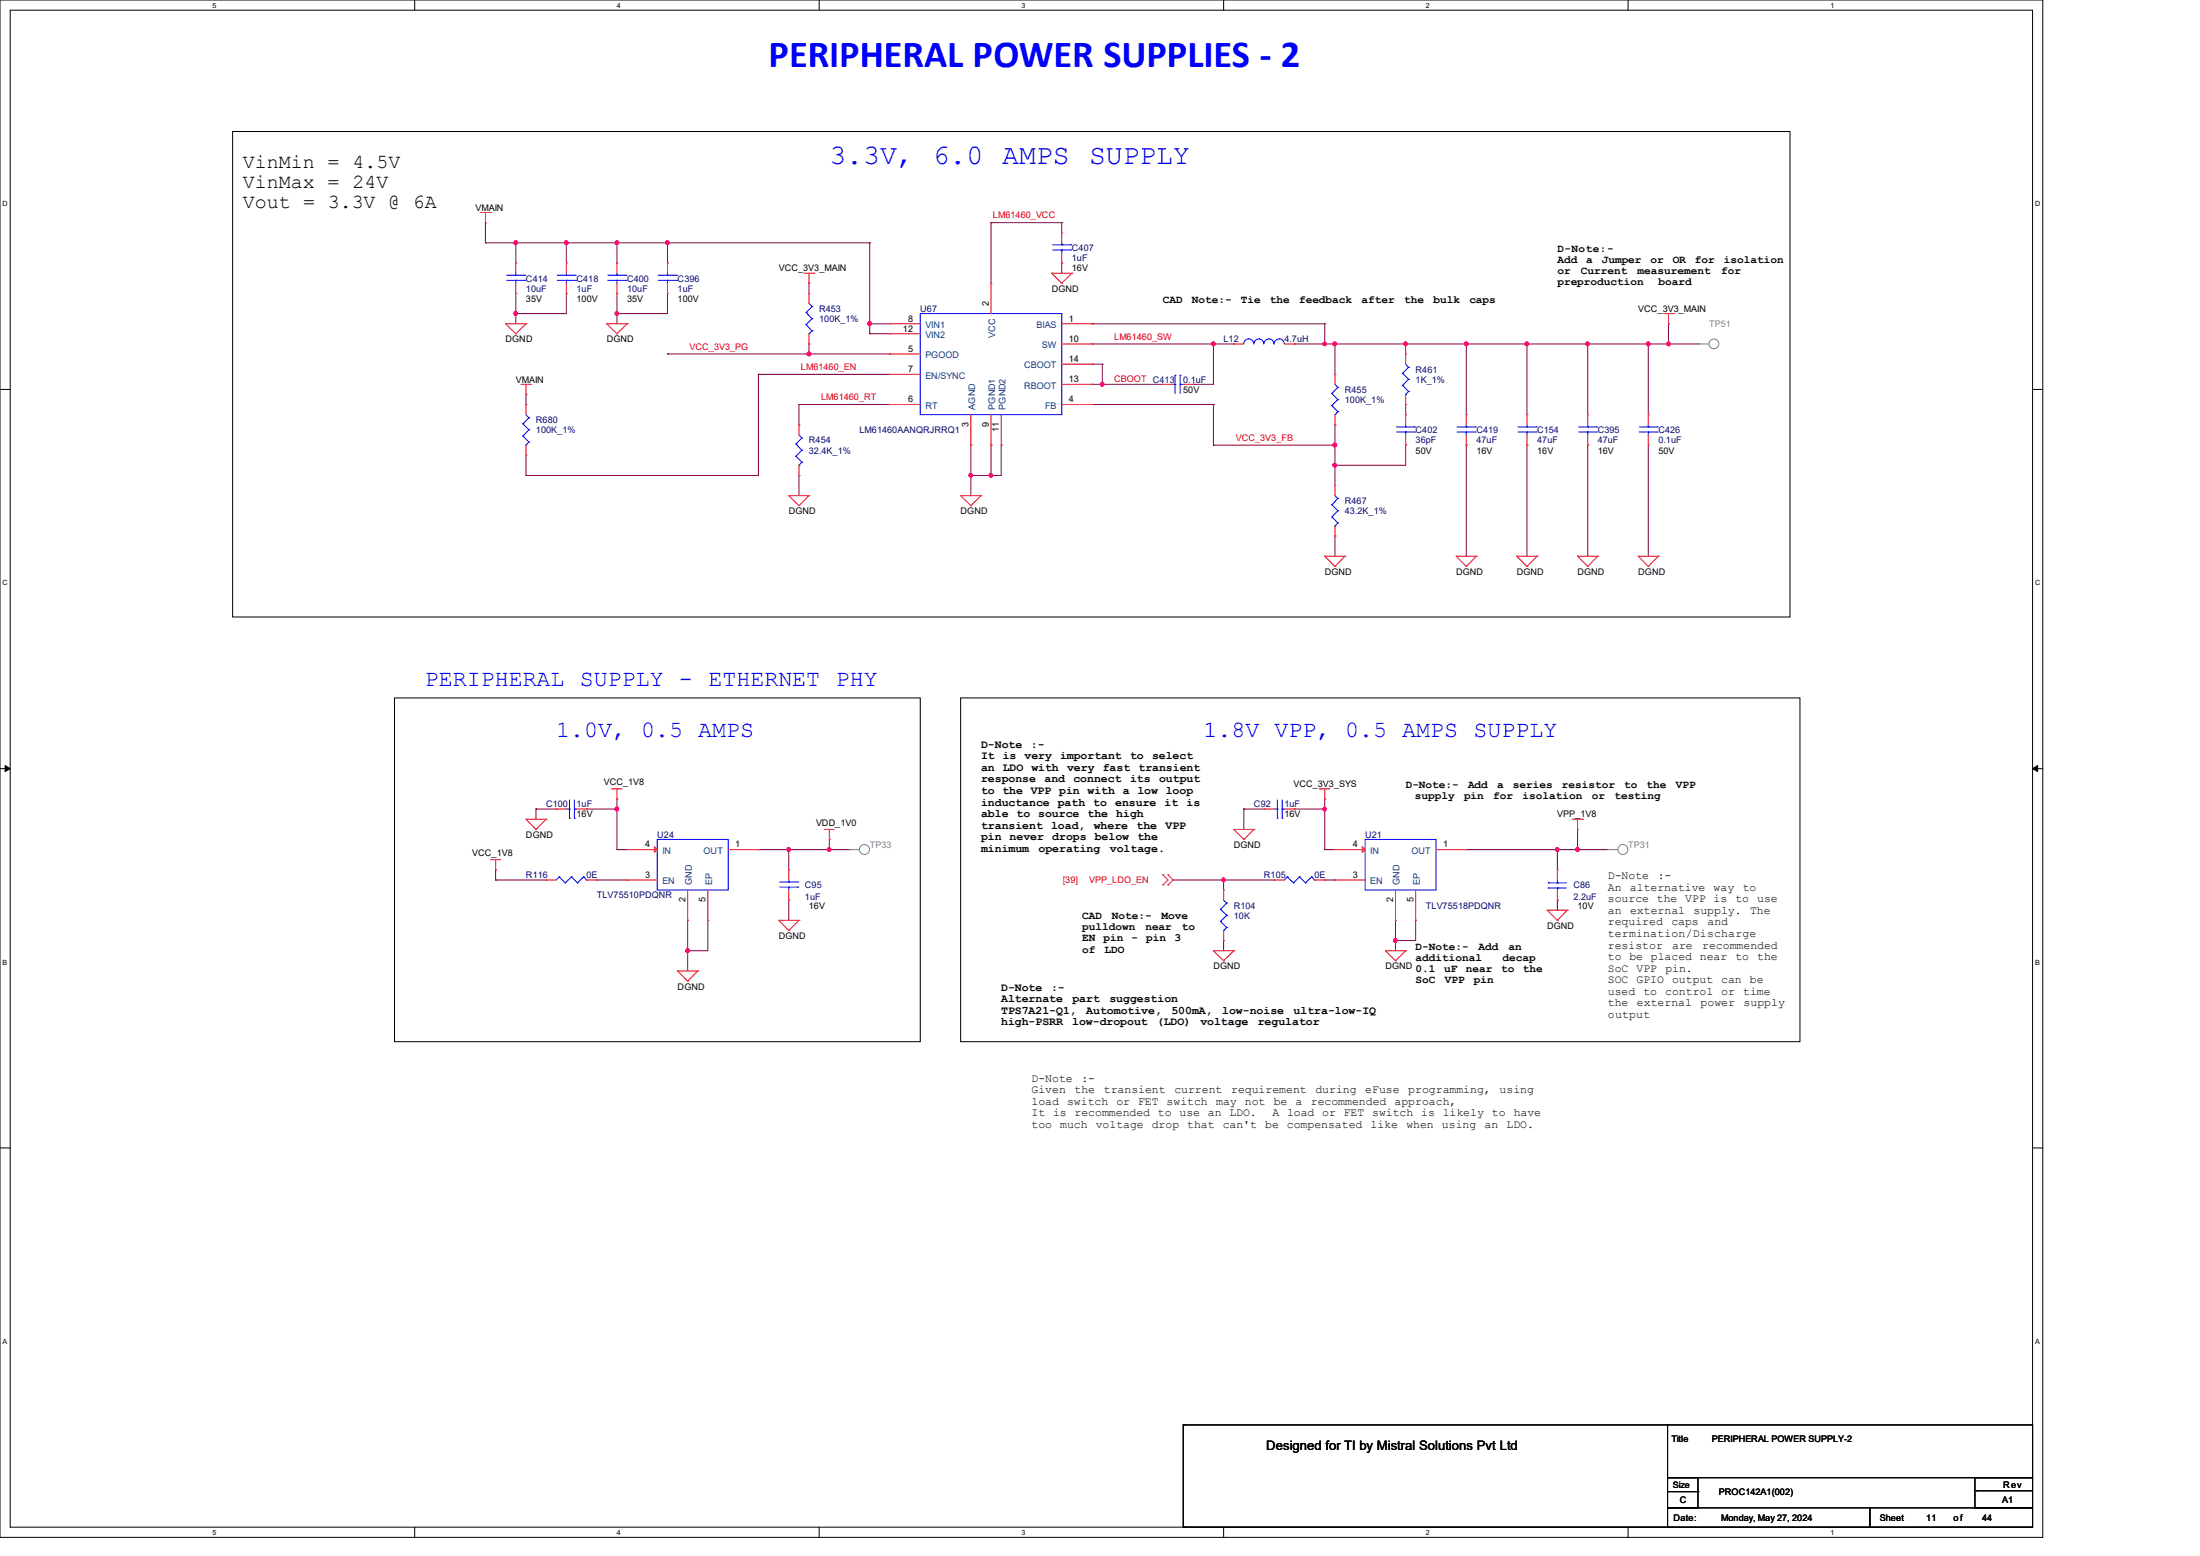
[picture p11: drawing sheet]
<svg xmlns="http://www.w3.org/2000/svg" width="420mm" height="297mm" viewBox="0 0 420 297" stroke-linecap="round" stroke-linejoin="round" font-family="sans-serif">
<path d="M0 0h390v293.5h-390zM1.9 1.9h386.1v289.6h-386.1z" fill="none" stroke="#000" stroke-width=".19"/>
<g fill="#fff">
<path d="M40.6 .2h.7v1.5h-.7z"/>
<path d="M40.6 291.7h.7v1.5h-.7z"/>
</g>
<path d="M79.2 0v1.9M79.2 291.5v2" fill="none" stroke="#000" stroke-width=".19"/>
<g fill="#fff">
<path d="M117.8 .2h.7v1.5h-.7z"/>
<path d="M117.8 291.7h.7v1.5h-.7z"/>
</g>
<path d="M156.4 0v1.9M156.4 291.5v2" fill="none" stroke="#000" stroke-width=".19"/>
<g fill="#fff">
<path d="M195 .2h.7v1.5h-.7z"/>
<path d="M195 291.7h.7v1.5h-.7z"/>
</g>
<path d="M233.6 0v1.9M233.6 291.5v2" fill="none" stroke="#000" stroke-width=".19"/>
<g fill="#fff">
<path d="M272.2 .2h.8v1.5h-.8z"/>
<path d="M272.2 291.7h.8v1.5h-.8z"/>
</g>
<path d="M310.8 0v1.9M310.8 291.5v2" fill="none" stroke="#000" stroke-width=".19"/>
<g fill="#fff">
<path d="M349.4 .2h.8v1.5h-.8z"/>
<path d="M349.4 291.7h.8v1.5h-.8z"/>
<path d="M.5 38.1h1v1.6h-1z"/>
<path d="M388.5 38.1h1v1.6h-1z"/>
<path d="M.5 110.5h1v1.6h-1z"/>
<path d="M388.5 110.5h1v1.6h-1z"/>
</g>
<path d="M0 74.3h1.9M388 74.3h2" fill="none" stroke="#000" stroke-width=".19"/>
<g fill="#fff">
<path d="M.5 182.9h.9v1.5h-.9z"/>
<path d="M388.5 182.9h.9v1.5h-.9z"/>
</g>
<path d="M0 146.7h1.9M388 146.7h2" fill="none" stroke="#000" stroke-width=".19"/>
<path d="M1 146.1l.9 .6-.9 .6zM388 146.7l1-.6v1.2z" fill="#000" stroke="#000" stroke-width=".19"/>
<g fill="#fff">
<path d="M.5 255.3h.9v1.5h-.9z"/>
<path d="M388.5 255.3h.9v1.5h-.9z"/>
</g>
<g fill="none" stroke="#000" stroke-width=".19">
<path d="M44.4 25.1h297.3v92.7h-297.3zM75.3 133.2h100.4v65.6h-100.4zM183.4 133.2h160.2v65.6h-160.2zM0 219.1h1.9M388 219.1h2M225.9 272h.1M225.9 272h92.6M225.9 272v19.5M318.3 272h69.7v10.1h-69.7zM225.9 291.5h.1M226.1 291.5h.1M226.1 291.5h92.6"/>
<path d="M318.3 282.1h5.8v5.7h-5.8zM318.3 287.8h38.7v3.7h-38.7zM318.3 284.7h5.8M324.1 284.7h.1M357 287.8h31v3.7h-31zM377 282.1h11v5.7h-11zM377.2 284.6h.1M377.2 284.6h10.8"/>
</g>
<g fill="none" stroke="#800040" stroke-width=".19">
<path d="M92.7 42.5h.1M92.7 46.4h.1M92.7 46.4h73.3M92.7 42.5v3.9M98.5 46.4h.1M98.5 56h.1M98.5 59.9h.1M98.5 46.4v3.8M98.5 56v5.8M108.1 46.4h.1M108.1 56h.1M108.1 46.4v3.8"/>
<path d="M108.1 56v3.9h-9.6M117.8 46.4h.1M117.8 56h.1M117.8 59.9h.1M117.8 46.4v3.8M117.8 56v5.8M127.4 46.4h.1M127.4 56h.1M127.4 46.4v3.8M127.4 56v3.9h-9.6M154.4 54.1h.1M154.4 54.1v1.9"/>
<path d="M166 46.4h.1M166 46.4v17.3M189.2 42.5h.1M189.2 42.5v11.6M189.2 42.5h13.5M202.7 42.5h.1M202.7 50.2h.1M202.7 42.5v1.9M202.7 50.2v2M100.4 75.3h.1M100.4 75.3v1.9M127.4 67.6h.1"/>
<path d="M127.4 67.6h42.5M144.8 71.5h.1M144.8 71.5v19.3h-44.4M144.8 71.5h25.1M152.5 77.2h.1M152.5 77.2v3.9M152.5 77.2h17.4M154.4 65.7h.1M154.4 67.6h.1M154.4 65.7v1.9M166 63.7h.1M166 61.8h.1"/>
<path d="M166 63.7h3.9M166 61.8h3.9M208.5 65.7h.1M208.5 61.8h.1M208.5 69.5h.1M208.5 73.4h.1M208.5 77.2h.1M208.5 65.7h27M208.5 61.8h44.4M208.5 77.2h23.1M208.5 69.5h1.9M208.5 73.4h13.5"/>
<path d="M210.4 69.5h.1M210.4 73.4h.1M210.4 69.5v3.9M227.8 73.4h.1M231.6 65.7h.1M231.6 77.2h.1M231.6 65.7v7.7h-3.8M231.6 77.2v7.8M247.1 65.7h.1M247.1 65.7h77.2M252.9 61.8h.1M252.9 65.7h.1"/>
<path d="M252.9 61.8v3.9M254.8 65.7h.1M254.8 65.7v5.8M268.4 65.7h.1M268.4 77.2h.1M268.4 65.7v1.9M268.4 77.2v2M279.9 65.7h.1M279.9 65.7v13.5M291.5 65.7h.1M291.5 65.7v13.5M303.1 65.7h.1"/>
<path d="M303.1 65.7v13.5M314.7 65.7h.1M314.7 65.7v13.5M318.5 65.7h.1M318.5 61.8h.1M318.5 61.8v3.9M100.4 90.8h.1M100.4 86.9v3.9M152.5 90.8h.1M152.5 90.8v3.8M185.3 85h.1M185.3 90.8h.1"/>
<path d="M185.3 85v9.6M189.2 85h.1M189.2 90.8h.1M189.2 85v5.8M191.1 85h.1M191.1 85v5.8h-5.8M231.6 85h.1M231.6 85h23.2M254.8 81.1h.1M254.8 88.8h.1M254.8 85h.1M254.8 81.1v11.6"/>
<path d="M268.4 85h.1M268.4 85v3.8h-13.6M279.9 85h.1M279.9 85v21.2M291.5 85h.1M291.5 85v21.2M303.1 85h.1M303.1 85v21.2M314.7 85h.1M314.7 85v21.2M254.8 102.3h.1M254.8 102.3v3.9"/>
<path d="M102.3 154.4h.1M102.3 154.4h3.9M102.3 154.4v2M112 154.4h.1M112 154.4h5.8M117.8 152.5h.1M117.8 154.4h.1M117.8 152.5v9.7M237.4 154.4h.1M237.4 154.4v3.9M237.4 154.4h3.9M247.1 154.4h.1"/>
<path d="M247.1 154.4h5.8M252.9 152.5h.1M252.9 154.4h.1M252.9 152.5v9.7M301.2 158.3h.1M301.2 158.3v3.9M94.6 166h.1M94.6 168h.1M94.6 168h9.7M94.6 166v2M113.9 168h.1M113.9 168h5.8"/>
<path d="M117.8 162.2h.1M117.8 162.2h1.9M131.3 175.7h.1M131.3 175.7v9.6M135.1 175.7h.1M135.1 175.7v5.8h-3.8M144.8 162.2h.1M144.8 162.2h17.4M150.6 162.2h.1M150.6 171.8h.1M150.6 162.2v3.8M150.6 171.8v3.9"/>
<path d="M158.3 160.2h.1M158.3 162.2h.1M158.3 160.2v2M223.9 168h.1M223.9 168h19.3M233.6 168h.1M233.6 179.5h.1M233.6 168v1.9M233.6 179.5v2M252.9 168h.1M252.9 162.2h.1M252.9 162.2h1.9"/>
<path d="M252.9 168h1.9M266.4 179.5h.1M266.4 175.7h.1M266.4 175.7v5.8M270.3 175.7h.1M270.3 175.7v3.8h-3.9M279.9 162.2h.1M279.9 162.2h27.1M297.3 171.8h.1M297.3 162.2h.1M297.3 162.2v3.8M297.3 171.8v1.9"/>
<path d="M301.2 162.2h.1M131.3 181.5h.1"/>
</g>
<g fill="#f0f" stroke="#f0f" stroke-width=".19">
<circle cx="189.2" cy="90.7" r=".37"/>
<circle cx="266.4" cy="179.5" r=".37"/>
<circle cx="297.3" cy="162.2" r=".37"/>
<circle cx="301.1" cy="162.2" r=".37"/>
<circle cx="233.6" cy="167.9" r=".37"/>
<circle cx="252.9" cy="154.4" r=".37"/>
<circle cx="154.4" cy="67.6" r=".38"/>
<circle cx="318.5" cy="65.6" r=".38"/>
<circle cx="108.1" cy="46.3" r=".37"/>
<circle cx="98.4" cy="46.3" r=".37"/>
<circle cx="185.3" cy="90.7" r=".37"/>
<circle cx="117.7" cy="46.3" r=".37"/>
<circle cx="127.4" cy="46.3" r=".37"/>
<circle cx="98.4" cy="59.8" r=".37"/>
<circle cx="117.7" cy="59.8" r=".37"/>
<circle cx="166" cy="61.8" r=".37"/>
<circle cx="231.6" cy="65.6" r=".38"/>
<circle cx="210.4" cy="73.3" r=".37"/>
<circle cx="254.8" cy="65.6" r=".38"/>
<circle cx="252.9" cy="65.6" r=".37"/>
<circle cx="268.3" cy="65.6" r=".37"/>
<circle cx="254.8" cy="88.8" r=".38"/>
<circle cx="254.8" cy="84.9" r=".38"/>
<circle cx="279.9" cy="65.6" r=".38"/>
<circle cx="291.5" cy="65.6" r=".37"/>
<circle cx="303.1" cy="65.6" r=".38"/>
<circle cx="314.6" cy="65.6" r=".37"/>
<circle cx="131.2" cy="181.5" r=".37"/>
<circle cx="117.7" cy="154.4" r=".37"/>
<circle cx="150.5" cy="162.2" r=".37"/>
<circle cx="158.3" cy="162.2" r=".38"/>
</g>
<g fill="none" stroke="#f00" stroke-width=".19">
<path d="M91.7 40.6h1.9M92.7 42.5h.1M92.7 40.6v1.9M93.6 40.6h.1M98.5 50.2h.1M98.5 56h.1M98.5 50.2v2M98.5 54.1v1.9M108.1 50.2h.1M108.1 56h.1M108.1 50.2v2M108.1 54.1v1.9"/>
<path d="M117.8 50.2h.1M117.8 56h.1M117.8 50.2v2M117.8 54.1v1.9M127.4 50.2h.1M127.4 56h.1M127.4 50.2v2M127.4 54.1v1.9M153.5 52.2h1.9M154.4 54.1h.1M154.4 56h.1M154.4 52.2v1.9"/>
<path d="M154.4 56v1.9M155.4 52.2h.1M189.2 54.1h.1M189.2 54.1v5.8M200.8 52.2h.1M200.8 52.2h3.8M200.8 52.2l1.9 1.9M202.7 54.1h.1M202.7 44.4h.1M202.7 50.2h.1M202.7 44.4v2M202.7 48.3v1.9"/>
<path d="M204.6 52.2h.1M204.6 52.2l-1.9 1.9M317.6 59.9h1.9M318.5 59.9v1.9M319.5 59.9h.1M96.5 61.8h.1M96.5 61.8h3.9M96.5 61.8l2 1.9M98.5 63.7h.1M99.4 73.4h1.9M100.4 75.3h.1M100.4 61.8h.1"/>
<path d="M100.4 77.2h.1M100.4 73.4v1.9M100.4 77.2v2M100.4 61.8l-1.9 1.9M101.3 73.4h.1M115.8 61.8h.1M115.8 61.8h3.9M115.8 61.8l2 1.9M117.8 63.7h.1M119.7 61.8h.1M119.7 61.8l-1.9 1.9M154.4 65.7h.1"/>
<path d="M154.4 63.7v2M169.9 67.6h.1M169.9 77.2h.1M169.9 71.5h.1M169.9 61.8h.1M169.9 63.7h.1M169.9 61.8h5.8M169.9 77.2h5.8M169.9 67.6h5.8M169.9 71.5h5.8M169.9 63.7h5.8M185.3 79.2v5.8"/>
<path d="M189.2 79.2v5.8M191.1 79.2v5.8M202.7 73.4h5.8M202.7 61.8h5.8M202.7 65.7h5.8M202.7 77.2h5.8M202.7 69.5h5.8M208.5 61.8h.1M208.5 77.2h.1M208.5 65.7h.1M208.5 73.4h.1M208.5 69.5h.1"/>
<path d="M222 73.4h.1M222 73.4h1.9M225.9 73.4h1.9M227.8 73.4h.1M235.5 65.7h.1M235.5 65.7h1.9M245.2 65.7h1.9M247.1 65.7h.1M254.8 71.5h.1M254.8 71.5v1.9M254.8 79.2v1.9M268.4 79.2h.1"/>
<path d="M268.4 67.6h.1M268.4 77.2h.1M268.4 67.6v1.9M268.4 75.3v1.9M268.4 79.2v1.9M279.9 79.2h.1M279.9 79.2v1.9M291.5 79.2h.1M291.5 79.2v1.9M303.1 79.2h.1M303.1 79.2v1.9M314.7 79.2h.1"/>
<path d="M314.7 79.2v1.9M318.5 61.8h.1M100.4 86.9h.1M100.4 85v1.9M150.6 94.6h.1M150.6 94.6h3.8M150.6 94.6l1.9 1.9M152.5 96.5h.1M152.5 81.1h.1M152.5 90.8h.1M152.5 81.1v1.9M152.5 88.8v2"/>
<path d="M154.4 94.6h.1M154.4 94.6l-1.9 1.9M183.4 94.6h.1M183.4 94.6h3.9M183.4 94.6l1.9 1.9M185.3 96.5h.1M185.3 85h.1M187.3 94.6h.1M187.3 94.6l-2 1.9M189.2 85h.1M191.1 85h.1M254.8 92.7h.1"/>
<path d="M254.8 81.1h.1M254.8 92.7v1.9M268.4 85h.1M268.4 83v2M279.9 85h.1M279.9 83v2M291.5 85h.1M291.5 83v2M303.1 85h.1M303.1 83v2M314.7 85h.1M314.7 83v2"/>
<path d="M252.9 106.2h.1M252.9 106.2h3.9M252.9 106.2l1.9 1.9M254.8 108.1h.1M254.8 102.3h.1M254.8 100.4v1.9M256.8 106.2h.1M256.8 106.2l-2 1.9M278 106.2h.1M278 106.2h3.9M278 106.2l1.9 1.9M279.9 108.1h.1"/>
<path d="M281.9 106.2h.1M281.9 106.2l-2 1.9M289.6 106.2h.1M289.6 106.2h3.9M289.6 106.2l1.9 1.9M291.5 108.1h.1M293.5 106.2h.1M293.5 106.2l-2 1.9M301.2 106.2h.1M301.2 106.2h3.8M301.2 106.2l1.9 1.9M303.1 108.1h.1"/>
<path d="M305 106.2h.1M305 106.2l-1.9 1.9M312.8 106.2h.1M312.8 106.2h3.8M312.8 106.2l1.9 1.9M314.7 108.1h.1M316.6 106.2h.1M316.6 106.2l-1.9 1.9M100.4 156.4h.1M100.4 156.4h3.9M100.4 156.4l1.9 1.9M102.3 158.3h.1"/>
<path d="M104.3 156.4h.1M104.3 156.4l-2 1.9M106.2 154.4h.1M106.2 154.4h1.9M110.1 154.4h1.9M112 154.4h.1M116.8 150.6h.1M116.8 150.6h1.9M117.8 152.5h.1M117.8 150.6v1.9M157.4 158.3h.1M157.4 158.3h1.9"/>
<path d="M158.3 158.3v1.9M235.5 158.3h.1M235.5 158.3h3.9M235.5 158.3l1.9 1.9M239.4 158.3h.1M239.4 158.3l-2 1.9M241.3 154.4h.1M241.3 154.4h1.9M245.2 154.4h1.9M247.1 154.4h.1M251.9 150.6h.1M251.9 150.6h2"/>
<path d="M252.9 152.5h.1M252.9 150.6v1.9M300.2 156.4h1.9M301.2 158.3h.1M301.2 156.4v1.9M302.1 156.4h.1M93.6 164.1h.1M93.6 164.1h2M94.6 166h.1M94.6 164.1v1.9M104.3 168h.1M104.3 168h1.9"/>
<path d="M112 168h1.9M113.9 168h.1M119.7 168h.1M119.7 162.2h.1M119.7 162.2h5.8M119.7 168h5.8M131.3 175.7h.1M131.3 169.9v5.8M135.1 175.7h.1M135.1 169.9v5.8M139 162.2h5.8M144.8 162.2h.1"/>
<path d="M148.7 175.7h.1M148.7 175.7h3.8M148.7 175.7l1.9 1.9M150.6 177.6h.1M150.6 166h.1M150.6 171.8h.1M150.6 166v2M150.6 169.9v1.9M152.5 175.7h.1M152.5 175.7l-1.9 1.9M158.3 160.2h.1M222 168.9h.1"/>
<path d="M222 167h.1M222 167l1 1-1 .9M223 167h.1M223 168.9h.1M223 167l.9 1-.9 .9M233.6 169.9h.1M233.6 179.5h.1M233.6 169.9v1.9M233.6 177.6v1.9M237.4 160.2h.1M243.2 168h.1M243.2 168h2"/>
<path d="M251 168h1.9M252.9 168h.1M254.8 168h.1M254.8 162.2h.1M254.8 162.2h5.8M254.8 168h5.8M266.4 175.7h.1M266.4 169.9v5.8M270.3 175.7h.1M270.3 169.9v5.8M274.2 162.2h5.7M279.9 162.2h.1"/>
<path d="M295.4 173.7h.1M295.4 173.7h3.8M295.4 173.7l1.9 2M297.3 175.7h.1M297.3 171.8h.1M297.3 166h.1M297.3 166v2M297.3 169.9v1.9M299.2 173.7h.1M299.2 173.7l-1.9 2M129.4 185.3h.1M129.4 185.3h3.8"/>
<path d="M129.4 185.3l1.9 2M131.3 187.3h.1M133.2 185.3h.1M133.2 185.3l-1.9 2M231.6 181.5h.1M231.6 181.5h3.9M231.6 181.5l2 1.9M233.6 183.4h.1M235.5 181.5h.1M235.5 181.5l-1.9 1.9M264.5 181.5h.1M264.5 181.5h3.9"/>
<path d="M264.5 181.5l1.9 1.9M266.4 183.4h.1M268.4 181.5h.1M268.4 181.5l-2 1.9"/>
</g>
<g fill="none" stroke="#00f" stroke-width=".19">
<path d="M96.7 53.5h3.5M96.7 52.5h3.5M98.5 52.5h.1M98.5 53.5h.1M98.5 52.2v.3M98.5 53.5v.6M100.2 53.5h.1M100.2 52.5h.1M106.4 53.5h3.5M106.4 52.5h3.5M108.1 52.5h.1M108.1 53.5h.1"/>
<path d="M108.1 52.2v.3M108.1 53.5v.6M109.9 53.5h.1M109.9 52.5h.1M116 53.5h3.5M116 52.5h3.5M117.8 52.5h.1M117.8 53.5h.1M117.8 52.2v.3M117.8 53.5v.6M119.5 53.5h.1M119.5 52.5h.1"/>
<path d="M125.7 53.5h3.5M125.7 52.5h3.5M127.4 52.5h.1M127.4 53.5h.1M127.4 52.2v.3M127.4 53.5v.6M129.2 53.5h.1M129.2 52.5h.1M153.9 59.6h.1M153.9 59.6l1.1 1.2M154.4 57.9l.6 .6M155 58.5h.1"/>
<path d="M155 58.5l-1.1 1.1M175.7 59.9h27v19.3h-27zM201 47.7h3.4M201 46.7h3.4M202.7 46.7h.1M202.7 47.7h.1M202.7 46.4v.3M202.7 47.7v.6M204.4 47.7h.1M204.4 46.7h.1M100.4 79.2l.6 .6M101 79.8h.1"/>
<path d="M101 79.8l-1.2 1.1M153.9 62h.1M153.9 62l1.1 1.2M154.4 63.7h.1M155 60.8h.1M155 63.2h.1M155 60.8l-1.1 1.2M155 63.2l-.6 .5M223.9 73.4h.4M224.3 73.4h.1M224.3 71.6h.1M224.3 71.6v3.5"/>
<path d="M225.3 71.6h.1M225.3 73.4h.1M225.3 73.4h.6M225.3 71.6v3.5M237.4 65.7a.95 .95 0 0 1 1-1 .95 .95 0 0 1 1 1M239.4 65.7a.93 .93 0 0 1 .9-1 .93 .93 0 0 1 1 1M241.3 65.7a.95 .95 0 0 1 1-1 .95 .95 0 0 1 .9 1M243.2 65.7a.95 .95 0 0 1 1-1 .95 .95 0 0 1 1 1M254.3 75.1h.1M254.3 77.4h.1M254.3 75.1l1.1 1.2M254.3 77.4l1.1 1.2"/>
<path d="M254.8 79.2h.1M254.8 73.4l.6 .6M255.4 74h.1M255.4 76.3h.1M255.4 78.6h.1M255.4 74l-1.1 1.1M255.4 76.3l-1.1 1.1M255.4 78.6l-.6 .6M267.8 71.2h.1M267.8 73.6h.1M267.8 71.2l1.1 1.2M267.8 73.6l1.1 1.1"/>
<path d="M268.4 75.3h.1M268.4 69.5l.5 .6M268.9 70.1h.1M268.9 72.4h.1M268.9 74.7h.1M268.9 70.1l-1.1 1.1M268.9 72.4l-1.1 1.2M268.9 74.7l-.5 .6M99.8 80.9h.1M99.8 83.2h.1M99.8 80.9l1.2 1.1M99.8 83.2l1.2 1.2"/>
<path d="M100.4 85h.1M101 82h.1M101 84.4h.1M101 82l-1.2 1.2M101 84.4l-.6 .6M151.9 84.8h.1M151.9 87.1h.1M151.9 84.8l1.2 1.1M151.9 87.1l1.2 1.1M152.5 88.8h.1M152.5 83l.6 .6M153.1 83.6h.1"/>
<path d="M153.1 85.9h.1M153.1 88.2h.1M153.1 83.6l-1.2 1.2M153.1 85.9l-1.2 1.2M153.1 88.2l-.6 .6M254.3 96.4h.1M254.3 98.7h.1M254.3 96.4l1.1 1.1M254.3 98.7l1.1 1.1M254.8 94.6l.6 .6M255.4 95.2h.1M255.4 97.5h.1"/>
<path d="M255.4 99.8h.1M255.4 95.2l-1.1 1.2M255.4 97.5l-1.1 1.2M255.4 99.8l-.6 .6M266.6 82.5h3.5M266.6 81.5h3.5M268.4 81.5h.1M268.4 82.5h.1M268.4 81.1v.4M268.4 82.5v.5M270.1 82.5h.1M270.1 81.5h.1"/>
<path d="M278.2 82.5h3.4M278.2 81.5h3.4M279.9 81.5h.1M279.9 82.5h.1M279.9 81.1v.4M279.9 82.5v.5M281.6 82.5h.1M281.6 81.5h.1M289.8 82.5h3.4M289.8 81.5h3.4M291.5 81.5h.1M291.5 82.5h.1"/>
<path d="M291.5 81.1v.4M291.5 82.5v.5M293.2 82.5h.1M293.2 81.5h.1M301.4 82.5h3.4M301.4 81.5h3.4M303.1 81.5h.1M303.1 82.5h.1M303.1 81.1v.4M303.1 82.5v.5M304.8 82.5h.1M304.8 81.5h.1"/>
<path d="M312.9 82.5h3.5M312.9 81.5h3.5M314.7 81.5h.1M314.7 82.5h.1M314.7 81.1v.4M314.7 82.5v.5M316.4 82.5h.1M316.4 81.5h.1M254.8 100.4h.1M108.1 154.4h.6M108.7 156.2h.1M108.7 154.4h.1"/>
<path d="M108.7 152.7v3.5M109.6 154.4h.1M109.6 156.2h.1M109.6 154.4h.5M109.6 152.7v3.5M243.2 154.4h.6M243.8 156.2h.1M243.8 154.4h.1M243.8 152.7v3.5M244.8 154.4h.1M244.8 156.2h.1M244.8 154.4h.4"/>
<path d="M244.8 152.7v3.5M106.8 167.4h.1M106.8 167.4l-.6 .6M106.8 167.4l1.1 1.1M107.9 168.5h.1M109.1 167.4h.1M109.1 167.4l-1.2 1.1M109.1 167.4l1.1 1.1M110.2 168.5h.1M111.4 167.4h.1M111.4 167.4l-1.2 1.1M111.4 167.4l.6 .6"/>
<path d="M112 168h.1M125.5 160.2h13.5v9.7h-13.5zM148.8 169.3h3.5M148.8 168.4h3.5M150.6 168.4h.1M150.6 169.3h.1M150.6 168v.4M150.6 169.3v.6M152.3 169.3h.1M152.3 168.4h.1M233 173.6h.1M233 175.9h.1"/>
<path d="M233 173.6l1.2 1.1M233 175.9l1.2 1.1M233.6 177.6h.1M233.6 171.8l.6 .6M234.2 172.4h.1M234.2 174.7h.1M234.2 177h.1M234.2 172.4l-1.2 1.2M234.2 174.7l-1.2 1.2M234.2 177l-.6 .6M245.7 167.4h.1M245.7 167.4l-.5 .6"/>
<path d="M245.7 167.4l1.2 1.1M246.9 168.5h.1M248.1 167.4h.1M248.1 167.4l-1.2 1.1M248.1 167.4l1.1 1.1M249.2 168.5h.1M250.4 167.4h.1M250.4 167.4l-1.2 1.1M250.4 167.4l.6 .6M251 168h.1M260.6 160.2h13.6v9.7h-13.6zM295.6 168.5h.1"/>
<path d="M295.6 169.5h.1M295.6 168.5h3.4M295.6 169.5h3.4M297.3 169.5h.1M297.3 168.5h.1M297.3 168v.5M297.3 169.5v.4"/>
</g>
<g fill="#f00" stroke="#f00" stroke-width=".19">
<path d="M260.1 161.6l.5 .6-.5 .5z"/>
<path d="M124.9 161.6l.6 .6-.6 .5z"/>
</g>
<g fill="none" stroke="#808080" stroke-width=".19">
<path d="M324.3 65.7h.1M324.3 65.7h2M162.2 162.2h.1M162.2 162.2h1.9M307 162.2h.1M307 162.2h1.9"/>
<circle cx="327.2" cy="65.6" r=".93"/>
<circle cx="165" cy="162.2" r=".95"/>
<circle cx="309.8" cy="162.2" r=".95"/>
</g>
<text font-size="7.3" fill="#00f" x="146.7" y="12.8">PERIPHERAL POWER SUPPLIES - 2</text>
<text font-size="5.4" fill="#00f" x="158.3" y="31.4">3.3V, 6.0 AMPS SUPPLY</text>
<g font-size="4.4" fill="#00f">
<text x="81.1" y="131">PERIPHERAL SUPPLY - ETHERNET PHY</text>
<text x="106.2" y="140.6">1.0V, 0.5 AMPS</text>
<text x="229.7" y="140.6">1.8V VPP, 0.5 AMPS SUPPLY</text>
</g>
<g font-size="3.8">
<text x="46.4" y="32">VinMin = 4.5V</text>
<text x="46.4" y="35.9">VinMax = 24V</text>
<text x="46.4" y="39.7">Vout = 3.3V @ 6A</text>
</g>
<text font-size="2.5" x="241.7" y="276.8">Designed for TI by Mistral Solutions Pvt Ltd</text>
<g font-size="2.2">
<text x="187.3" y="142.7">D-Note</text>
<text x="196.8" y="142.7">:-</text>
<text x="187.3" y="144.9">It is very important</text>
<text x="187.3" y="147.2">an LDO with</text>
<text x="187.3" y="149.4">response</text>
<text x="199.4" y="149.4">and</text>
<text x="203.7" y="147.2">very</text>
<text x="204.9" y="149.4">connect</text>
<text x="210.5" y="147.2">fast</text>
<text x="215.7" y="144.9">to</text>
<text x="215.7" y="149.4">its</text>
<text x="217.3" y="147.2">transient</text>
<text x="219.9" y="144.9">select</text>
<text x="221.3" y="149.4">output</text>
<text x="187.3" y="151.6">to the VPP pin with a low loop</text>
<text x="187.3" y="153.8">inductance path to</text>
<text x="187.3" y="156">able to source the</text>
<text x="212.9" y="153.8">ensure</text>
<text x="213.1" y="156">high</text>
<text x="222.3" y="153.8">it</text>
<text x="226.5" y="153.8">is</text>
<text x="187.3" y="158.2">transient</text>
<text x="187.3" y="160.4">pin never</text>
<text x="200.7" y="158.2">load,</text>
<text x="200.9" y="160.4">drops below</text>
<text x="208.8" y="158.2">where</text>
<text x="217" y="158.2">the</text>
<text x="217.1" y="160.4">the</text>
<text x="222.5" y="158.2">VPP</text>
<text x="187.3" y="162.6">minimum</text>
<text x="198.2" y="162.6">operating</text>
<text x="211.9" y="162.6">voltage.</text>
<text x="307" y="167.9">D-Note</text>
<text x="316.5" y="167.9">:-</text>
<text x="307" y="170.1">An</text>
<text x="307" y="172.3">source the VPP is to use</text>
<text x="311.1" y="170.1">alternative</text>
<text x="327.1" y="170.1">way</text>
<text x="332.7" y="170.1">to</text>
<text x="307" y="174.5">an</text>
<text x="307" y="176.7">required</text>
<text x="307" y="178.9">termination/Discharge</text>
<text x="311.2" y="174.5">external</text>
<text x="319.1" y="176.7">caps</text>
<text x="323.3" y="174.5">supply.</text>
<text x="326" y="176.7">and</text>
<text x="334.1" y="174.5">The</text>
<text x="307" y="181.1">resistor</text>
<text x="307" y="183.3">to be placed near to the</text>
<text x="307" y="185.5">SoC VPP</text>
<text x="317.9" y="185.5">pin.</text>
<text x="319.2" y="181.1">are</text>
<text x="324.9" y="181.1">recommended</text>
<text x="191.1" y="189.1">D-Note</text>
<text x="191.1" y="191.3">Alternate</text>
<text x="200.7" y="189.1">:-</text>
<text x="204.7" y="191.3">part</text>
<text x="211.8" y="191.3">suggestion</text>
<text x="307" y="187.7">SOC GPIO output can be</text>
<text x="307" y="189.9">used to control or</text>
<text x="332.8" y="189.9">time</text>
<text x="191.1" y="193.5">TPS7A21-Q1,</text>
<text x="191.1" y="195.7">high-PSRR</text>
<text x="204.7" y="195.7">low-dropout</text>
<text x="207.4" y="193.5">Automotive,</text>
<text x="220.9" y="195.7">(LDO)</text>
<text x="223.6" y="193.5">500mA,</text>
<text x="229.2" y="195.7">voltage</text>
<text x="233.3" y="193.5">low-noise</text>
<text x="240.1" y="195.7">regulator</text>
<text x="247" y="193.5">ultra-low-IQ</text>
<text x="307" y="192.1">the</text>
<text x="307" y="194.3">output</text>
<text x="312.5" y="192.1">external</text>
<text x="324.7" y="192.1">power</text>
<text x="332.9" y="192.1">supply</text>
<text x="196.9" y="206.5">D-Note</text>
<text x="196.9" y="208.7">Given</text>
<text x="205.1" y="208.7">the</text>
<text x="206.5" y="206.5">:-</text>
<text x="210.7" y="208.7">transient</text>
<text x="224.2" y="208.7">current</text>
<text x="235" y="208.7">requirement</text>
<text x="251.1" y="208.7">during</text>
<text x="260.6" y="208.7">eFuse</text>
<text x="268.9" y="208.7">programming,</text>
<text x="286.3" y="208.7">using</text>
<text x="196.9" y="210.9">load switch or FET switch</text>
<text x="196.9" y="213.1">It is recommended to use an LDO.</text>
<text x="196.9" y="215.3">too much voltage drop that can't be compensated</text>
<text x="232.2" y="210.9">may</text>
<text x="237.7" y="210.9">not</text>
<text x="242.9" y="213.1">A load or FET switch is likely to have</text>
<text x="243.2" y="210.9">be a</text>
<text x="250.2" y="210.9">recommended</text>
<text x="261.7" y="215.3">like</text>
<text x="266.2" y="210.9">approach,</text>
<text x="268.5" y="215.3">when using</text>
<text x="283.4" y="215.3">an</text>
<text x="287.6" y="215.3">LDO.</text>
</g>
<g font-size="2.1">
<text x="297.3" y="48.1">D-Note:-</text>
<text x="297.3" y="50.2">Add</text>
<text x="297.3" y="52.3">or</text>
<text x="301.8" y="52.3">Current</text>
<text x="302.8" y="50.2">a</text>
<text x="305.8" y="50.2">Jumper</text>
<text x="312.6" y="52.3">measurement</text>
<text x="315.1" y="50.2">or</text>
<text x="319.3" y="50.2">OR</text>
<text x="323.6" y="50.2">for</text>
<text x="328.6" y="52.3">for</text>
<text x="329.1" y="50.2">isolation</text>
<text x="222" y="57.7">CAD</text>
<text x="227.5" y="57.7">Note:-</text>
<text x="236.9" y="57.7">Tie</text>
<text x="242.4" y="57.7">the</text>
<text x="248" y="57.7">feedback</text>
<text x="259.9" y="57.7">after</text>
<text x="268.1" y="57.7">the</text>
<text x="273.6" y="57.7">bulk</text>
<text x="280.5" y="57.7">caps</text>
<text x="297.3" y="54.4">preproduction</text>
<text x="316.6" y="54.4">board</text>
<text x="268.4" y="150.4">D-Note:-</text>
<text x="270.1" y="152.5">supply</text>
<text x="279.5" y="152.5">pin</text>
<text x="280.2" y="150.4">Add</text>
<text x="285.1" y="152.5">for</text>
<text x="285.8" y="150.4">a</text>
<text x="288.8" y="150.4">series</text>
<text x="290.7" y="152.5">isolation</text>
<text x="298.2" y="150.4">resistor</text>
<text x="303.9" y="152.5">or</text>
<text x="308.2" y="152.5">testing</text>
<text x="310.1" y="150.4">to</text>
<text x="314.3" y="150.4">the</text>
<text x="319.9" y="150.4">VPP</text>
<text x="206.6" y="175.5">CAD</text>
<text x="206.6" y="177.6">pulldown</text>
<text x="206.6" y="179.7">EN</text>
<text x="210.7" y="179.7">pin</text>
<text x="212.3" y="175.5">Note:-</text>
<text x="216" y="179.7">-</text>
<text x="218.7" y="177.6">near</text>
<text x="218.8" y="179.7">pin</text>
<text x="221.7" y="175.5">Move</text>
<text x="224.2" y="179.7">3</text>
<text x="225.6" y="177.6">to</text>
<text x="206.6" y="181.8">of</text>
<text x="210.9" y="181.8">LDO</text>
<text x="270.3" y="181.3">D-Note:-</text>
<text x="270.3" y="183.4">additional</text>
<text x="270.3" y="185.5">0.1</text>
<text x="275.7" y="185.5">uF</text>
<text x="279.8" y="185.5">near</text>
<text x="282.3" y="181.3">Add</text>
<text x="286.6" y="185.5">to</text>
<text x="286.9" y="183.4">decap</text>
<text x="288" y="181.3">an</text>
<text x="290.7" y="185.5">the</text>
<text x="270.3" y="187.6">SoC</text>
<text x="275.8" y="187.6">VPP</text>
<text x="281.4" y="187.6">pin</text>
</g>
<g font-size="1.7">
<text x="90.8" y="40.2">VMAIN</text>
<text x="148.7" y="51.8">VCC_3V3_MAIN</text>
<text x="204.6" y="51.8">16V</text>
<text x="100.4" y="57.6">35V</text>
<text x="110.1" y="57.6">100V</text>
<text x="119.7" y="57.6">35V</text>
<text x="129.4" y="57.6">100V</text>
<text x="188.8" y="58.5" transform="rotate(-90 188.8 58.5)">2</text>
<text x="200.8" y="55.7">DGND</text>
<text x="312.8" y="59.5">VCC_3V3_MAIN</text>
<text x="96.5" y="65.3">DGND</text>
<text x="115.8" y="65.3">DGND</text>
<text x="172.4" y="63.3">12</text>
<text x="173.4" y="61.4">8</text>
<text x="204" y="61.4">1</text>
<text x="204" y="65.2">10</text>
<text x="173.4" y="67.1">5</text>
<text x="173.4" y="71">7</text>
<text x="204" y="69.1">14</text>
<text x="98.5" y="73.1">VMAIN</text>
<text x="173.4" y="76.8">6</text>
<text x="204" y="76.8">4</text>
<text x="204" y="72.9">13</text>
<text x="225.9" y="75">50V</text>
<text x="184.9" y="81.5" transform="rotate(-90 184.9 81.5)">3</text>
<text x="188.8" y="81.5" transform="rotate(-90 188.8 81.5)">9</text>
<text x="190.7" y="82.5" transform="rotate(-90 190.7 82.5)">11</text>
<text x="270.2" y="86.6">50V</text>
<text x="281.8" y="86.6">16V</text>
<text x="293.4" y="86.6">16V</text>
<text x="305" y="86.6">16V</text>
<text x="316.6" y="86.6">50V</text>
<text x="150.6" y="98.1">DGND</text>
<text x="183.4" y="98.1">DGND</text>
<text x="252.9" y="109.7">DGND</text>
<text x="278" y="109.7">DGND</text>
<text x="289.6" y="109.7">DGND</text>
<text x="301.2" y="109.7">DGND</text>
<text x="312.8" y="109.7">DGND</text>
<text x="115.3" y="149.9">VCC_1V8</text>
<text x="246.9" y="150.3">VCC_3V3_SYS</text>
<text x="100.4" y="159.9">DGND</text>
<text x="110.1" y="156">16V</text>
<text x="123.1" y="161.8">4</text>
<text x="140.4" y="161.8">1</text>
<text x="155.8" y="157.6">VDD_1V0</text>
<text x="235.5" y="161.8">DGND</text>
<text x="245.2" y="156">16V</text>
<text x="258.3" y="161.8">4</text>
<text x="275.5" y="161.8">1</text>
<text x="297.3" y="156">VPP_1V8</text>
<text x="90.2" y="163.4">VCC_1V8</text>
<text x="123.1" y="167.6">3</text>
<text x="258.3" y="167.6">3</text>
<text x="130.8" y="172.2" transform="rotate(-90 130.8 172.2)">2</text>
<text x="134.7" y="172.2" transform="rotate(-90 134.7 172.2)">5</text>
<text x="154.4" y="173.4">16V</text>
<text x="266" y="172.2" transform="rotate(-90 266 172.2)">2</text>
<text x="269.8" y="172.2" transform="rotate(-90 269.8 172.2)">5</text>
<text x="301.2" y="173.4">10V</text>
<text x="148.7" y="179.2">DGND</text>
<text x="295.4" y="177.3">DGND</text>
<text x="231.6" y="185">DGND</text>
<text x="264.5" y="185">DGND</text>
<text x="129.4" y="188.9">DGND</text>
<text x="319.1" y="275.2">Title</text>
<text x="326.8" y="275.2">PERIPHERAL POWER SUPPLY-2</text>
<text x="319.3" y="284">Size</text>
<text x="320.7" y="286.9">C</text>
<text x="328.2" y="285.4">PROC142A1(002)</text>
<text x="382.2" y="286.9">A1</text>
<text x="382.4" y="284.1">Rev</text>
<text x="319.5" y="290.2">Date:</text>
<text x="328.6" y="290.4">Monday, May 27, 2024</text>
<text x="358.9" y="290.2">Sheet</text>
<text x="367.7" y="290.4">11</text>
<text x="373" y="290.4">of</text>
<text x="378.4" y="290.4">44</text>
</g>
<g font-size="1.7" fill="#f00">
<text x="189.6" y="41.7">LM61460_VCC</text>
<text x="212.7" y="64.9">LM61460_SW</text>
<text x="131.7" y="66.8">VCC_3V3_PG</text>
<text x="152.9" y="70.7">LM61460_EN</text>
<text x="156.8" y="76.4">LM61460_RT</text>
<text x="212.7" y="73">CBOOT C413</text>
<text x="235.9" y="84.2">VCC_3V3_FB</text>
<text x="202.9" y="168.6">[39]</text>
<text x="207.9" y="168.6">VPP_LDO_EN</text>
</g>
<g font-size="1.7" fill="#000080">
<text x="204.6" y="48">C407</text>
<text x="100.4" y="53.8">C414</text>
<text x="110.1" y="53.8">C418</text>
<text x="119.7" y="53.8">C400</text>
<text x="129.4" y="53.8">C396</text>
<text x="204.6" y="49.9">1uF</text>
<text x="100.4" y="55.7">10uF</text>
<text x="110.1" y="55.7">1uF</text>
<text x="119.7" y="55.7">10uF</text>
<text x="129.4" y="55.7">1uF</text>
<text x="156.4" y="59.5">R453</text>
<text x="175.7" y="59.5">U67</text>
<text x="156.4" y="61.5">100K_1%</text>
<text x="233.6" y="65.3">L12</text>
<text x="245.2" y="65.3">4.7uH</text>
<text x="270.2" y="71.1">R461</text>
<text x="225.9" y="73.1">0.1uF</text>
<text x="256.7" y="75">R455</text>
<text x="256.7" y="76.9">100K_1%</text>
<text x="270.2" y="73.1">1K_1%</text>
<text x="102.3" y="80.8">R680</text>
<text x="102.3" y="82.7">100K_1%</text>
<text x="164.1" y="82.7">LM61460AANQRJRRQ1</text>
<text x="270.2" y="82.7">C402</text>
<text x="281.8" y="82.7">C419</text>
<text x="293.4" y="82.7">C154</text>
<text x="305" y="82.7">C395</text>
<text x="316.6" y="82.7">C426</text>
<text x="154.4" y="84.6">R454</text>
<text x="154.4" y="86.6">32.4K_1%</text>
<text x="270.2" y="84.6">36pF</text>
<text x="281.8" y="84.6">47uF</text>
<text x="293.4" y="84.6">47uF</text>
<text x="305" y="84.6">47uF</text>
<text x="316.6" y="84.6">0.1uF</text>
<text x="256.7" y="96.2">R467</text>
<text x="256.7" y="98.1">43.2K_1%</text>
<text x="104.3" y="154.1">C100</text>
<text x="110.1" y="154.1">1uF</text>
<text x="239.4" y="154.1">C92</text>
<text x="245.2" y="154.1">1uF</text>
<text x="125.5" y="159.9">U24</text>
<text x="260.6" y="159.9">U21</text>
<text x="100.4" y="167.6">R116</text>
<text x="112" y="167.6">0E</text>
<text x="241.3" y="167.6">R105</text>
<text x="250.9" y="167.6">0E</text>
<text x="113.9" y="171.5">TLV75510PDQNR</text>
<text x="153.7" y="169.6">C95</text>
<text x="153.7" y="171.9">1uF</text>
<text x="235.5" y="173.4">R104</text>
<text x="272.2" y="173.4">TLV75518PDQNR</text>
<text x="300.4" y="169.6">C86</text>
<text x="300.4" y="171.9">2.2uF</text>
<text x="235.5" y="175.3">10K</text>
</g>
<g font-size="1.7" fill="#004080">
<text x="176.7" y="62.6">VIN1</text>
<text x="176.7" y="64.5">VIN2</text>
<text x="190" y="64.4" transform="rotate(-90 190 64.4)">VCC</text>
<text x="197.9" y="62.6">BIAS</text>
<text x="176.7" y="68.4">PGOOD</text>
<text x="195.5" y="70.3">CBOOT</text>
<text x="198.9" y="66.5">SW</text>
<text x="176.7" y="72.3">EN/SYNC</text>
<text x="195.5" y="74.2">RBOOT</text>
<text x="176.7" y="78">RT</text>
<text x="186.1" y="78.2" transform="rotate(-90 186.1 78.2)">AGND</text>
<text x="190" y="78.2" transform="rotate(-90 190 78.2)">PGND1</text>
<text x="191.9" y="78.2" transform="rotate(-90 191.9 78.2)">PGND2</text>
<text x="199.5" y="78">FB</text>
<text x="126.4" y="163">IN</text>
<text x="134.3" y="163">OUT</text>
<text x="261.6" y="163">IN</text>
<text x="269.4" y="163">OUT</text>
<text x="126.4" y="168.8">EN</text>
<text x="132.1" y="168.9" transform="rotate(-90 132.1 168.9)">GND</text>
<text x="135.9" y="168.9" transform="rotate(-90 135.9 168.9)">EP</text>
<text x="261.6" y="168.8">EN</text>
<text x="267.2" y="168.9" transform="rotate(-90 267.2 168.9)">GND</text>
<text x="271.1" y="168.9" transform="rotate(-90 271.1 168.9)">EP</text>
</g>
<g font-size="1.7" fill="#808080">
<text x="326.3" y="62.4">TP51</text>
<text x="166" y="161.8">TP33</text>
<text x="310.8" y="161.8">TP31</text>
</g>
<g font-size="1.4">
<text x="40.6" y="1.4">5</text>
<text x="117.8" y="1.4">4</text>
<text x="195" y="1.4">3</text>
<text x="272.2" y="1.4">2</text>
<text x="349.4" y="1.4">1</text>
<text x=".5" y="39.4">D</text>
<text x="388.5" y="39.4">D</text>
<text x=".5" y="111.8">C</text>
<text x="388.5" y="111.8">C</text>
<text x=".5" y="184.2">B</text>
<text x="388.5" y="184.2">B</text>
<text x=".5" y="256.5">A</text>
<text x="388.5" y="256.5">A</text>
<text x="40.6" y="292.9">5</text>
<text x="117.8" y="292.9">4</text>
<text x="195" y="292.9">3</text>
<text x="272.2" y="292.9">2</text>
<text x="349.4" y="292.9">1</text>
</g>
</svg>
